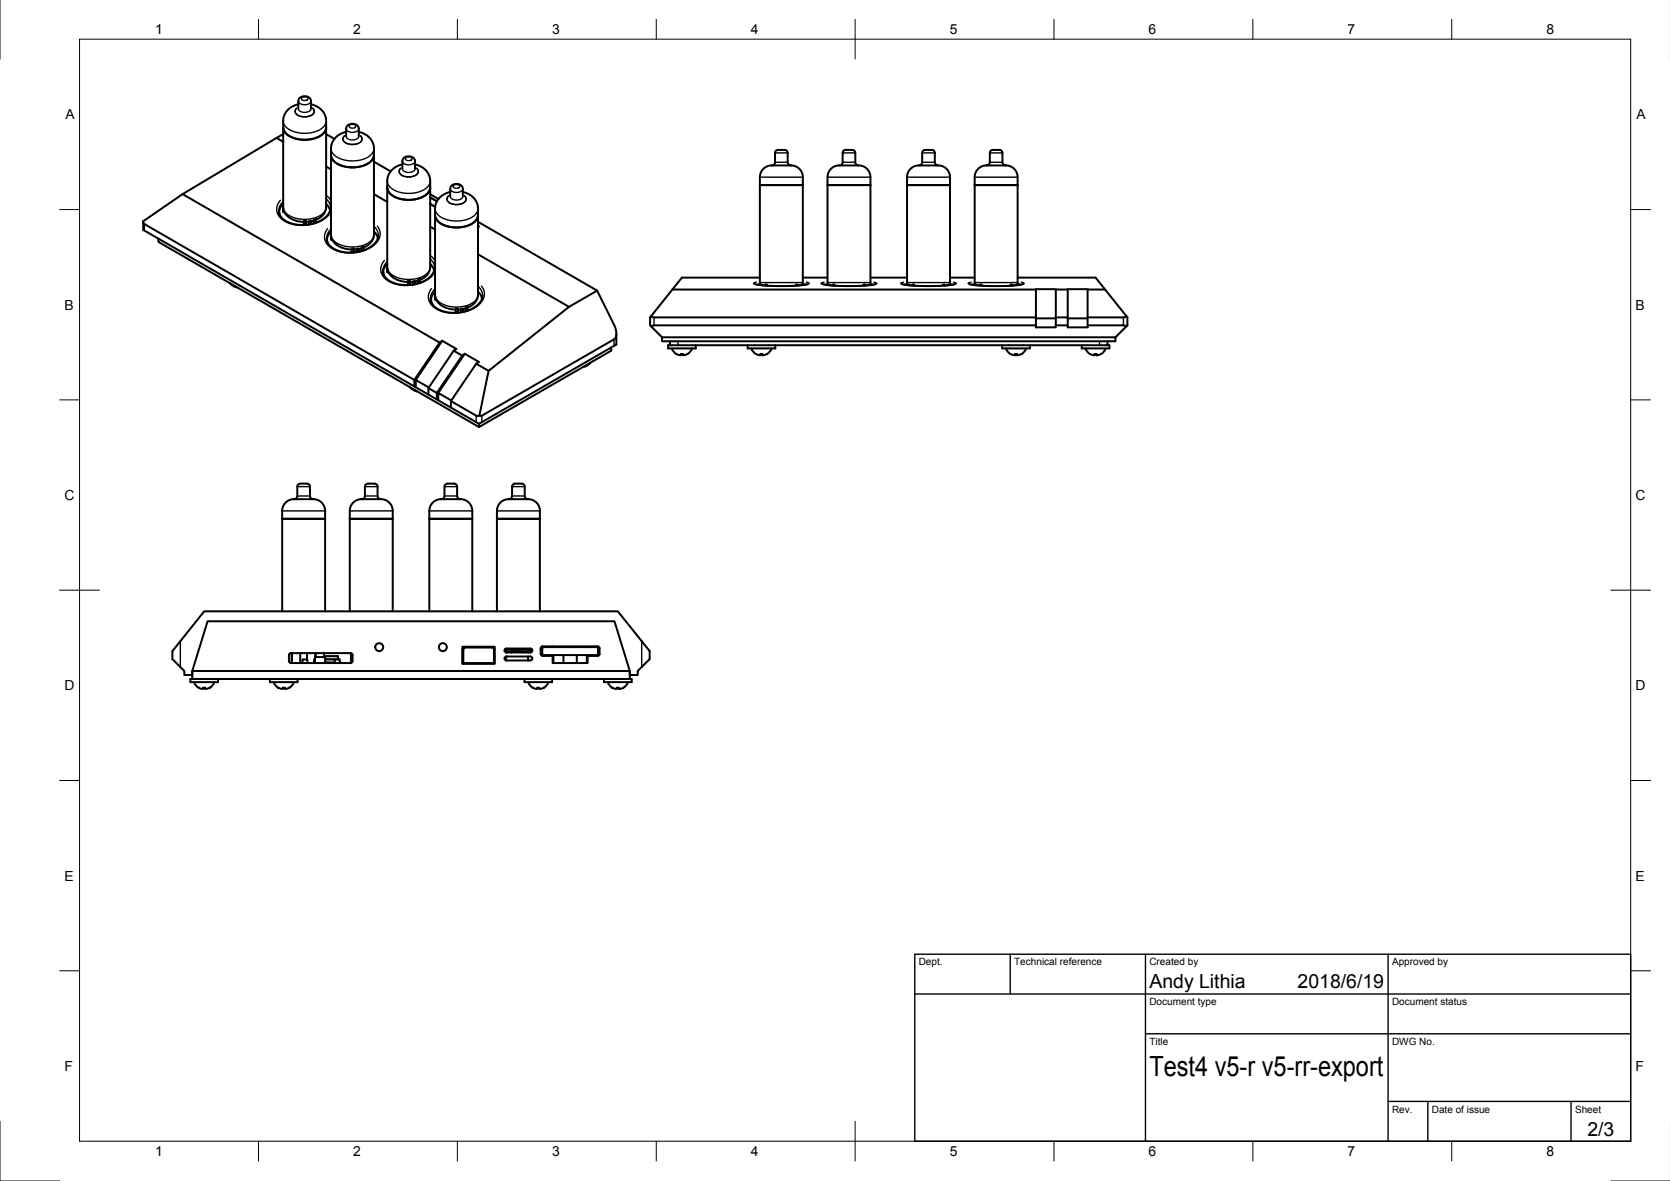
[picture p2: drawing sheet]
<svg xmlns="http://www.w3.org/2000/svg" width="420mm" height="297mm" viewBox="0 0 420 297" stroke-linecap="round" stroke-linejoin="round" font-family="sans-serif">
<!-- layer: S -->
<g fill="none" stroke="#000" stroke-width=".5">
<path d="M69.6 34.7l-23.7 14.1M69.6 34.7l1.6 1M71.2 33.7l-1.6 1M71.2 32a3.3 3.3 0 0 0 2.7 2.7 7.3 7.3 0 0 0 7.8-1.6l.4-1.1M75.1 27.3l.1-2.4 .5-.5 .9-.2 1 .2 .5 .5 .1 2.4M75.1 26.2l-1.4 .5-1.2 .9-.8 1-.4 1.3-.1 22.3 .5 1.4 1.1 1.1 1.6 .8 2 .3M78.2 26.2l1.4 .5 1.2 .9 .8 1 .4 1.3 .1 22.2a3.7 3.7 0 0 1-2.7 3.2M82.1 33.7l2 1.2M83.3 39a3.3 3.3 0 0 0 2.7 2.7 7.3 7.3 0 0 0 7.7-1.6l.4-1.1M87.1 34.3l.1-2.4 .6-.6 .8-.2 .9 .2 .6 .6 .2 2.4M87.1 33.2l-1.5 .5-1.1 .8-.8 1.2-.4 1.2v22.2l.4 1.4 1.1 1.2 1.7 .7 2 .4M90.3 33.2l1.5 .5 1 .8 .8 1.1 .4 1.2 .1 22.2a3.7 3.7 0 0 1-2.6 3.2"/>
<path d="M36 55.8v2l68.2 39.4M45.9 48.8l-9.9 6.8 .1 .6 68.1 39.4M45.9 48.8l64.7 37.4M70.2 53.3v.4M71.2 52.4v.8l.4 .2M71.2 51.3a2.47 2.47 0 0 0-.8 2.8M71.3 52.3v.2M76.9 55.5h-.4M77 55.7v.6l-.3 .1-.3-.1v-.6M78.2 55.6v.5l-.3 .1-.2-.1v-.4l-.7 .1M79 55.2l.4-.1v.9h-.4l-.1-.5-.7 .2M82.1 41.9l1.2 .7"/>
<path d="M82.1 51.3l.7 1 .2 .7M83.2 52.2l-.6 1.6-1.3 1.3-2.1 1-2.4 .5-2.6-.2-2.1-.7-1.5-1.2-.5-1.5M83.2 59.4v.8l.4 .1M83.3 58.2a2.47 2.47 0 0 0-.9 2.8M83.3 59.3v.2M94.1 40.7l4.2 2.4M94.1 48.8l3.3 2M94.1 58.2l.7 1 .3 .7M95.2 59.2l-.5 1.5-1.5 1.4-2 .9-2.4 .5-2.4-.1-2.2-.7-1.5-1.2-.4-.7-.1-.8M97.4 47.2a3.3 3.3 0 0 0 2.7 2.6 7.3 7.3 0 0 0 7.8-1.6l.3-1M101.2 42.5l.2-2.4 .5-.6 .9-.2 .9 .2 .6 .6 .1 2.4M101.2 41.3l-1.3 .5-1.2 .9-.8 1-.4 1.3-.1 22.3 .5 1.4 1.1 1.1 1.6 .8 2 .3"/>
<path d="M104.4 41.3l1.4 .5 1.2 .9 .8 1 .4 1.3v22.2a3.7 3.7 0 0 1-2.6 3.2M108.2 51.3l1.3 .7M108.2 49.7l1.7 .9M108.2 48.8l2.1 1.2M108.2 57l1.3 .7M109.5 54.1a3.3 3.3 0 0 0 2.6 2.7 7.3 7.3 0 0 0 7.8-1.6l.4-1.1M113.3 49.4l.1-2.4 .5-.5 .9-.2 .9 .1 .6 .6 .1 2.4M113.3 48.3l-1.5 .5-1.1 .8-.8 1.2-.4 1.2v22.2l.4 1.4 1.1 1.2 1.7 .8 2 .3M116.4 48.3l1.5 .5 1.1 .8 .8 1 .4 1.3 .1 22.2a3.7 3.7 0 0 1-2.6 3.3M120.3 55.8l29.9 17.3 4.4 8.9 .5 1.8a1.65 1.65 0 0 1-.6 1.6l-33.3 19.2-.6-.1M120.3 56.6l.1 .5-.1 .2M191.2 46.6h10.8"/>
<path d="M194.2 41.6a.8 .8 0 0 0 .8-.8v-2.3a.84 .84 0 0 1 .9-.8h1.5a.78 .78 0 0 1 .8 .8v2.3a.8 .8 0 0 0 .8 .8M208.2 46.6h10.8M211.2 41.6a.8 .8 0 0 0 .8-.8v-2.3a.84 .84 0 0 1 .9-.8h1.5a.75 .75 0 0 1 .8 .8v2.3a.8 .8 0 0 0 .8 .8M228.2 46.6h10.8M231.2 41.6a.8 .8 0 0 0 .8-.8v-2.3a.84 .84 0 0 1 .9-.8h1.5a.75 .75 0 0 1 .8 .8v2.3a.8 .8 0 0 0 .8 .8M245.2 46.6h10.8M248.2 41.6a.8 .8 0 0 0 .8-.8v-2.3a.84 .84 0 0 1 1-.8h1.4a.75 .75 0 0 1 .8 .8v2.3a.8 .8 0 0 0 .8 .8M39.9 60v.8l80.6 46.6M57.9 71.2l.5 .6 1.4 .5M82.3 60.2v.4M89 62.5h-.5M89 62.6v.6l-.3 .2-.2-.2v-.6"/>
<path d="M90.2 62.5v.5l-.2 .2-.3-.2v-.3h-.7M90.9 62.4l-.7 .2M91.1 62.2l.4-.2-.1 .9h-.4l-.1-.5M96.4 68.4v.4M97.4 67.5v.9l.4 .1M97.4 66.4a2.47 2.47 0 0 0-.8 2.8M97.4 67.5l.1 .1M103.1 70.6h-.4M103.2 70.8v.6l-.3 .1-.3-.1v-.6M103.9 70.9h-.7M104.4 70.7v.5l-.3 .1-.2-.1v-.4M105.1 70.6l-.7 .2"/>
<path d="M105.2 70.3l.4-.1-.1 .9h-.3l-.1-.5M108.2 66.4l.8 1 .2 .7M108.5 75.3v.6M109.3 67.4l-.5 1.5-1.3 1.3-2.1 1-2.4 .5-2.4-.1-2.4-.8-1.4-1.2-.5-1.5M109.4 74.5v.8l.4 .2M109.5 73.4a2.42 2.42 0 0 0-.7 3.2M109.5 74.4v.2M115.2 77.6h-.5M115.2 77.7v.6l-.3 .2-.2-.2v-.5M116.4 77.7v.4l-.2 .2-.3-.2v-.3l-.7 .1M117.7 77.1l-.4 .2M117.7 77.2l-.1 .9h-.4l-.1-.6-.7 .2"/>
<path d="M120.3 64l22.9 13.2M120.3 73.4l.8 1 .2 .8M121.4 74.3l-.4 1.5-1.4 1.4-2.2 1-2.4 .4-2.4-.1-2.2-.7-1.6-1.2-.4-.7-.1-.8M143.2 77.2l-20.3 16.1-3.1-1.8M150.2 73.1l-7 4.1M189.9 71.5l2.4 .3 4.1 .2 4.4-.2 2.4-.3M191.2 69.8h-19.6l-7.8 9.7M191.5 71.6l-.2 .1-.1-.6v-26.5a3.2 3.2 0 0 1 3.4-3h4.1a3.1 3.1 0 0 1 3.3 3v26.5l-.2 .6-.2-.1M192 71.7v.1M192.9 71.6h-.3v.2M200.2 71.6h.4v.2M201.2 71.7v.1"/>
<path d="M202 69.8h6.2M206.9 71.5l2.4 .3 4.1 .2 4.4-.2 2.5-.3M208.5 71.6l-.1 .1M209 71.7v.1M210 71.6h-.4v.2M217.2 71.6h.4v.2M218.2 71.7v.1M218.6 71.6l.3 .1 .1-.6v-26.5a3.2 3.2 0 0 0-3.4-3h-4.2a3.1 3.1 0 0 0-3.2 3v26.5l.1 .6M219 69.8h9.2M227 71.5l2.4 .3 4.1 .2 4.4-.2 2.4-.3M228.6 71.6l-.2 .1-.2-.6v-26.5a3.2 3.2 0 0 1 3.4-3h4.2a3.1 3.1 0 0 1 3.2 3v26.5l-.1 .6M229 71.7v.1"/>
<path d="M230 71.6h-.4v.2M237.3 71.6h.3v.2M238.2 71.7v.1M238.7 71.6l.2 .1M239 69.8h6.2M243.9 71.5l2.4 .3 4 .2 4.6-.2 2.4-.3M246 71.7v.1M247 71.6h-.4v.2M254.3 71.6h.3v.2M255.2 71.7v.1M256 71.1v-26.5a3.2 3.2 0 0 0-3.4-3h-4.1a3.1 3.1 0 0 0-3.3 3v26.5l.2 .6 .2-.1M256 69.8h19.6l2.4 3h-108.8"/>
<path d="M256 71.1l-.1 .6-.2-.1M260.6 79.8h-96.4a.34 .34 0 0 0-.3-.2 .34 .34 0 0 0-.3 .2v2a.4 .4 0 0 0 .7 .1l96.3-.1M260.6 79.8v2.5h5v-.5M260.6 72.8v7M265.6 72.8v7M268.6 72.8v7h-3v2h3v.5h5v-9.5M268.6 79.8v2M278 72.8l5.4 6.7M283.4 79.5l.2 .3v2a.4 .4 0 0 1-.7 .1l-9.3-.1M283.4 79.5l-.8 .3h-9M103.1 97.4l.6 .5 1.4 .6M104.2 95.6v1.6l.4 .2v-1.8l3.3 1.9"/>
<path d="M104.6 97.4l3.2 1.8M109.9 98.8v1.7l.4 .2v-1.9l3.2 1.9M110.6 86.2l-6.4 9.4M111.3 85.7l-6.7 9.9M111.3 85.7l3.5 2.1-.7 .4M111.3 85.7l-.7 .5M114.1 88.2l-6.3 9.4M114.1 88.2l2.2 1.2M116.3 89.4l-6.4 9.4-2.1-1.2v1.6l2.1 1.3M116.9 89l-6.6 9.8M116.9 89l3.6 2-.7 .5M116.9 89l-.6 .4"/>
<path d="M119.8 91.5l-6.4 9.4v1.6M122.9 93.3l-2.3 11.2M148.5 91.3l-1 .7-.9 .4M153.8 87.4v.8l-33.3 19.2M155.1 83.9v2.7l-33.9 19.6a.79 .79 0 0 1-1.4 0l-9.5-5.5M163.9 82.1l2.7 2.7M166.6 84.8h114v1h-114zM168.6 86.8h-.5v.8h6.9v-.8M168.6 85.8v1h110v-1M169 87.6l.4 .7 .8 .7M170.2 89h.1M170.2 89a.82 .82 0 0 0 1.1 .2 .28 .28 0 0 1 .4-.3 .28 .28 0 0 1 .1 .5l1.1-.4"/>
<path d="M172.9 89h.1M174.1 87.6l-.6 1-.6 .4M188.1 86.8v.8h7v-.8M189 87.6l.4 .7 .8 .7M190.2 89h.1M193 89h.1M193 89a.82 .82 0 0 1-1.2 .2 .28 .28 0 0 0-.3-.3 .28 .28 0 0 0-.2 .5l-1.1-.4M194.1 87.6l-.5 1-.6 .4M252.1 86.8v.8h7v-.8M253.1 87.6l.3 .7 .8 .7M254.2 89h.1M257 89h.1"/>
<path d="M257 89a.82 .82 0 0 1-1.1 .2 .28 .28 0 0 0-.4-.3 .28 .28 0 0 0-.1 .5l-1.2-.4M258.2 87.6l-.6 1-.6 .4M260.6 80.1h5M268.6 80.1h5M272.2 86.8v.8h6.9v-.8h-.5M273.1 87.6l.3 .7 .9 .7M274.3 89h.1M277 89h.1M277 89a.82 .82 0 0 1-1.1 .2 .28 .28 0 0 0-.4-.3 .28 .28 0 0 0-.1 .5l-1.1-.4M278.2 87.6l-.6 1-.6 .4M283.3 82.1l-2.7 2.7M113.4 100.9l6.5 3.7 .7-.1"/>
<path d="M120.5 106.6v.8M71 130.5h10.8M74 125.5a.8 .8 0 0 0 .8-.8v-2.3a.84 .84 0 0 1 .9-.8h1.5a.75 .75 0 0 1 .8 .8v2.3a.8 .8 0 0 0 .8 .8M88 130.5h10.8M91 125.5a.8 .8 0 0 0 .8-.8v-2.3a.84 .84 0 0 1 .9-.8h1.5a.75 .75 0 0 1 .8 .8v2.3a.8 .8 0 0 0 .8 .8M108 130.5h10.8M111 125.5a.8 .8 0 0 0 .8-.8v-2.3a.84 .84 0 0 1 .9-.8h1.5a.75 .75 0 0 1 .8 .8v2.3a.8 .8 0 0 0 .8 .8M125 130.5h10.8M128 125.5a.8 .8 0 0 0 .8-.8v-2.3a.84 .84 0 0 1 1-.8h1.4a.75 .75 0 0 1 .8 .8v2.3a.8 .8 0 0 0 .8 .8M51.4 153.8h104l8 10v2l-3 3v1h-2v-1l-3.8-12.5h-102.4l-3.8 12.5v1h-2v-1l-3-3v-2zM71 153.8v-25.3a3.2 3.2 0 0 1 3.4-3h4.1a3.1 3.1 0 0 1 3.3 3v25.3M88 153.8v-25.3a3.2 3.2 0 0 1 3.4-3h4.2a3.1 3.1 0 0 1 3.2 3v25.3"/>
<path d="M108 153.8v-25.3a3.2 3.2 0 0 1 3.4-3h4.2a3.1 3.1 0 0 1 3.2 3v25.3M125 153.8v-25.3a3.2 3.2 0 0 1 3.4-3h4.2a3.1 3.1 0 0 1 3.2 3v25.3M48.4 170.8h-.5v.8h7v-.8M48.4 168.8h110v2h-110zM48.8 171.6l.4 .6 .8 .8M50 173h.1M50 173a.82 .82 0 0 0 1.1 .2 .28 .28 0 0 1 .4-.3 .28 .28 0 0 1 .1 .4l1.2-.3M52.8 173h.1M53.9 171.6l-.3 .6-.8 .8M67.9 170.8v.8h7v-.8M68.8 171.6l.4 .6 .8 .8M70 173a.82 .82 0 0 0 1.1 .2 .28 .28 0 0 1 .4-.3 .28 .28 0 0 1 .1 .4l1.2-.3"/>
<path d="M70 173h.1M72.8 164.5l.4-.2h15h.3l.2 .5v1.5l-.1 .2-.4 .3h-15l-.4-.3-.1-.2zM72.8 173h.1M73.4 164.3v2.5M73.9 171.6l-.3 .6-.8 .8M75.5 164.3v2.5M76.1 166.8v-.9h1.3v.9M77.2 164.3v1.6M79.3 165.9h-.3v.9M79.4 164.3v1M81.5 165l3.5 .1M81.5 164.3v1"/>
<path d="M82.1 166.7v.1M82.2 166.7v.1M84 166.7v.1M84.1 166.7v.1M84.2 166.8v-.9h1.3v.9M84.2 166.7l-2.4 .1v-1.5h-2.5v1.5M85 165.8h.1M85 165.1l.1 .7M85.1 165.8l.2 .1M85.1 165.8v.1M85.5 166.7l.6 .1M88.3 164.3v2.5"/>
<path d="M116.4 162.7h8.1v4.3h-8.1zM116.4 163.3v3.5M116.6 166.8v-3.4v-.3l.5-.2h6.9l.3 .5v3.4M116.6 163.3h-.2v3.5h8.1M124.3 163.3h.2M124.3 165h.2M124.3 166.7h.2M126.9 163.8h.4M127 165.4l.4-.3h6a.5 .5 0 0 1 .5 .5 .5 .5 0 0 1-.5 .5h-6a.5 .5 0 0 1-.4-.7zM127 163.4l.4-.3h6a.5 .5 0 0 1 .5 .5 .5 .5 0 0 1-.5 .5h-6a.5 .5 0 0 1-.4-.7zM127.1 163.3h6.7M127.3 163.8h5.5v.3"/>
<path d="M127.3 163.8v.3M127.3 165.1v1M127.4 163.3v.5M127.5 163.3v.5M128.6 164.1v-.1h3v.1M129.6 163.3v.5M131.3 163.3v.5M132 170.8v.8h6.9v-.8M132.8 163.8h1.1M132.8 165.1v1M132.9 171.6l.6 .9 .6 .5M133.4 163.3v.5"/>
<path d="M134.1 173a.82 .82 0 0 0 1.1 .2 .28 .28 0 0 1 .3-.3 .28 .28 0 0 1 .2 .4l1.1-.3M134.1 173h.1M136 163.3h.4M136.4 162.8h14v2h-14zM136.8 173h.1M138 171.6l-.6 .9-.6 .5M138.3 164.8v.2M138.9 162.6v.2M139.2 164.8v2M141.8 164.8v2h3.3M141.8 166.8h-2.8v-1.8l-2.7-.1-.3-.4 .1-1.7 .4-.2h13.8l.5 .2v1.7l-.2 .4-2.8 .1v1.8h-2.7M145.1 164.8v2"/>
<path d="M147.6 164.8v2M148.5 164.8v.2M152 170.8v.8h6.9v-.8h-.5M152.9 171.6l.6 .9 .6 .5M154.1 173a.82 .82 0 0 0 1.1 .2 .28 .28 0 0 1 .3-.3 .28 .28 0 0 1 .2 .4l1.1-.3M154.1 173h.1M156.8 173h.1M158 171.6l-.6 .9-.6 .5"/>
<circle cx="95.4" cy="162.8" r="1"/>
<circle cx="111.4" cy="162.8" r="1"/>
</g>
<g fill="none" stroke="#000" stroke-width=".35">
<path d="M71.3 30.9a5.3 5.3 0 0 0 5.4 2.6 5.3 5.3 0 0 0 5.3-2.6M74.7 27.2a1.05 1.05 0 0 0-.5 1 1.05 1.05 0 0 0 .8 .9 3.4 3.4 0 0 0 4-.6 .95 .95 0 0 0-.4-1.3M74.7 27.2a1.16 1.16 0 0 0-.3 1.3 1.16 1.16 0 0 0 1.2 .7l1.1 .2a2.14 2.14 0 0 0 2.3-1.4l-.4-.8M75.1 25.6a1.98 1.98 0 0 0 3.1 0M75.1 27.5a1.98 1.98 0 0 0 3.1 0M75.9 24.6l.4-.2h.7l.5 .4a.97 .97 0 0 1-1.7 0zM83.3 37.8a5.3 5.3 0 0 0 5.4 2.7 5.3 5.3 0 0 0 5.3-2.7M86.7 34.1a1.05 1.05 0 0 0-.4 1.1 1.05 1.05 0 0 0 .7 .8 3.4 3.4 0 0 0 4-.6 .95 .95 0 0 0-.3-1.3M86.7 34.2a1.16 1.16 0 0 0-.3 1.3 1.16 1.16 0 0 0 1.2 .7l1.1 .1a2.14 2.14 0 0 0 2.4-1.4l-.5-.7M87.1 32.5a1.98 1.98 0 0 0 3.1 0M87.1 34.4a1.98 1.98 0 0 0 3.1 0M87.9 31.6l.5-.3h.6l.5 .5a.97 .97 0 0 1-1.7 0z"/>
<path d="M102.1 39.7l.4-.2h.6l.6 .4a.97 .97 0 0 1-1.7 0zM195 38.5h3.2M212 38.5h3.2M232 38.5h3.2M249.1 38.5h3.1M36.3 56.4v1.5M70.5 50.4a3.3 3.3 0 0 0 1.6 5.5l1.3 .5 1.5 .2 3-.1 2.8-.9 1.2-.7 .9-.9M71.1 50.8a3.4 3.4 0 0 0-1 2.1M71.3 52.5a5.3 5.3 0 0 0 5.4 2.7 5.3 5.3 0 0 0 5.3-2.7M77 55.7l-.1-.2h-.4l-.1 .2M78.2 55.6l-.2-.1-.3 .2M79.4 55.1h.1"/>
<path d="M79.4 55.1l-.5 .4M82.1 49.2l1.1 1.2M82.2 50.1a2.98 2.98 0 0 1 .9 2M83.2 57.7a3.4 3.4 0 0 0-1 2.1M83.3 59.5a5.3 5.3 0 0 0 5.4 2.6 5.3 5.3 0 0 0 5.3-2.6M94.2 57a2.98 2.98 0 0 1 1 2.1M94.9 56.9a3.5 3.5 0 0 1-1.4 5.2l-1.9 .9-2.2 .6h-2.1l-2.1-.4a4 4 0 0 1-3.5-4.2l.7-1.5M97.5 46a5.3 5.3 0 0 0 5.3 2.6 5.3 5.3 0 0 0 5.4-2.6M100.8 42.3a1.05 1.05 0 0 0-.4 1 1.05 1.05 0 0 0 .8 .9 3.4 3.4 0 0 0 3.9-.6 .95 .95 0 0 0-.3-1.3M100.9 42.3a1.16 1.16 0 0 0-.3 1.3 1.16 1.16 0 0 0 1.1 .7l1.1 .2a2.14 2.14 0 0 0 2.4-1.4l-.4-.8M101.3 40.7a1.98 1.98 0 0 0 3.1 0M101.3 42.6a1.98 1.98 0 0 0 3.1 0"/>
<path d="M109.5 53a5.3 5.3 0 0 0 5.4 2.6 5.3 5.3 0 0 0 5.3-2.6M112.9 49.2a1.05 1.05 0 0 0-.5 1.1 1.05 1.05 0 0 0 .8 .8 3.4 3.4 0 0 0 4-.6 .95 .95 0 0 0-.3-1.3M112.9 49.3a1.16 1.16 0 0 0-.3 1.3 1.16 1.16 0 0 0 1.2 .7l1.1 .1a2.14 2.14 0 0 0 2.3-1.4l-.4-.7M113.3 47.6a1.98 1.98 0 0 0 3.1 0M113.3 49.5a1.98 1.98 0 0 0 3.1 0M114.1 46.7l.4-.3h.7l.5 .5a.97 .97 0 0 1-1.7 0zM191.2 44.6h10.7M195 40.8h3.2M208.3 44.6h10.6M212 40.8h3.2M228.3 44.6h10.6M232 40.8h3.2"/>
<path d="M245.3 44.6h10.7M249.1 40.8h3.1M89 62.6v-.1h-.5v.1M90.2 62.5l-.2-.1-.3 .3M91.5 62h.1M91.5 62l-.6 .4M96.7 65.5a3.3 3.3 0 0 0 1.6 5.5l1.3 .5 1.5 .3 3-.2 2.7-.8 1.3-.8 .9-.9M97.3 65.9a3.4 3.4 0 0 0-1 2.1M97.5 67.7a5.3 5.3 0 0 0 5.3 2.6 5.3 5.3 0 0 0 5.4-2.6M103.2 70.8l-.1-.2h-.4l-.1 .2M104.4 70.7l-.2-.1-.3 .2M105.6 70.2h.1"/>
<path d="M105.6 70.2l-.5 .4M108.3 64.3l1.1 1.2M108.3 65.2a2.98 2.98 0 0 1 1 2M109.3 72.8a3.5 3.5 0 0 0-1 2.2M109.5 74.6a5.3 5.3 0 0 0 5.4 2.6 5.3 5.3 0 0 0 5.3-2.6M115.2 77.7v-.1h-.5v.2M116.4 77.7l-.2-.1-.3 .2M117.7 77.2l-.4 .1-.2 .2M120.4 72.1a3 3 0 0 1 1 2.1M121.1 72a3.5 3.5 0 0 1-1.4 5.2l-1.7 .9-2.2 .6-2.3 .1-2.2-.4a4 4 0 0 1-3.5-4.4l.8-1.4M164.6 79.9v1.8M190.3 71h-.2a.32 .32 0 0 0-.3 0 .32 .32 0 0 0-.2 .4l1.9 .3 4 .2h4.3l3.2-.4a.32 .32 0 0 0 .4 0 .32 .32 0 0 0 .1-.3l-.7-.2"/>
<path d="M191.2 71.4l-.8 .2M191.2 71.1h10.7M191.5 71.6l.1 .2M192 71.7l.2 .1M192.9 71.6l.2 .3M200.2 71.6l-.1 .3M201.2 71.7l-.2 .1M201.6 71.6v.2M202 71.4l.8 .2M207.3 71h-.2a.32 .32 0 0 0-.3 0 .32 .32 0 0 0-.1 .4l1.8 .3 4.1 .2h4.2l3.3-.4a.32 .32 0 0 0 .3 0 .32 .32 0 0 0 .1-.3l-.6-.2M208.2 71.4l-.8 .2M208.3 71.1h10.6"/>
<path d="M208.5 71.6l.1 .2M209 71.7l.2 .1M210 71.6l.1 .3M217.2 71.6l-.1 .3M218.2 71.7l-.2 .1M218.6 71.6v.2M219 71.4l.8 .2M227.3 71h-.1a.32 .32 0 0 0-.4 0 .32 .32 0 0 0-.1 .4l1.8 .3 4.1 .2h4.2l3.3-.4a.32 .32 0 0 0 .3 0 .32 .32 0 0 0 .2-.3l-.7-.2M228.2 71.4l-.8 .2M228.3 71.1h10.6M228.6 71.6v.2M229 71.7l.2 .1"/>
<path d="M230 71.6l.1 .3M237.3 71.6l-.2 .3M238.2 71.7l-.2 .1M238.7 71.6l-.1 .2M239 71.4l.8 .2M244.3 71h-.2a.34 .34 0 0 0-.3 0 .34 .34 0 0 0-.2 .4l2.1 .4 4.1 .2 4.1-.1 3.2-.4a.31 .31 0 0 0 .4 0 .31 .31 0 0 0 .1-.3l-.7-.2M245.2 71.4l-.8 .2M245.3 71.1h10.7M245.6 71.6l.1 .2M246 71.7l.2 .1M247 71.6l.1 .3M254.3 71.6l-.2 .3"/>
<path d="M255.2 71.7l-.2 .1M255.7 71.6l-.1 .2M256.1 71.4l.8 .2M282.6 79.9v1.8M154.5 85.4v1.5M170.6 85.9v.9M276.6 85.9v.9M119.8 104.6v1.5M121.2 104.6v1.5M71.1 128.5h10.6M74.8 122.4h3.2M74.8 124.7h3.2"/>
<path d="M88.1 128.5h10.6M91.8 122.4h3.2M91.8 124.7h3.2M108.1 128.5h10.7M111.8 122.4h3.2M111.8 124.7h3.2M125.1 128.5h10.7M128.9 122.4h3.1M128.9 124.7h3.1M45.4 161.6v5.8M81.7 165.1h3M81.9 165.9h2.2"/>
<path d="M81.9 166.6h2.2M82 165.8h2.8M84.9 165l.1 .1M84.9 165.1l.1 .7M85.1 165.8l-.1 .1M85.1 165.8v.1M124.3 165.1h.2M124.3 165.8h.2M124.3 165.9h.2M124.3 166.6h.2M130.4 163.1v.2M149.9 162.6v.2"/>
<path d="M149.9 164.8v.2M161.4 161.6v5.8"/>
</g>
<!-- layer: Border -->
<g fill="none" stroke="#000" stroke-width=".25">
<path d="M0 -.1v15M20 9.9h390.3v277.1h-390.3zM65 4.8v5.1M115.1 4.8v5.1M165.1 4.8v5.1M215.1 4.8v10.1M265.2 4.8v5.1M315.2 4.8v5.1M365.2 4.8v5.1M15 52.7h5M410.3 52.7h5M15 100.6h5"/>
<path d="M410.3 100.6h5M15 148.4h10M405.3 148.4h10M15 196.3h5M410.3 196.3h5M15 244.2h5M410.3 244.2h5M0 282v15h15M65 287v5M115.1 287v5M165.1 287v5M215.1 282v10"/>
<path d="M265.2 287v5M315.2 287v5M365.2 287v5M405.3 297h14.9"/>
</g>
<!-- layer: TitleBlock -->
<path d="M230.2 240h180.1v47h-180.1zM230.2 250h180.1M254.2 240v10M288.2 240v47M349.2 240v47M288.2 260h122.1M349.2 277h61.1M359.2 277v10M395.3 277v10" fill="none" stroke="#000" stroke-width=".35"/>
<text font-size="7" x="289.2" y="270.5">Test4 v5-r v5-rr-export</text>
<g font-size="4.9">
<text x="289.2" y="248.5">Andy Lithia</text>
<text x="326.5" y="248.5">2018/6/19</text>
<text x="399.4" y="285.7">2/3</text>
</g>
<g font-size="3.5">
<text x="39" y="8.6">1</text>
<text x="88.9" y="8.6">2</text>
<text x="138.9" y="8.6">3</text>
<text x="188.9" y="8.6">4</text>
<text x="239" y="8.6">5</text>
<text x="288.9" y="8.6">6</text>
<text x="339" y="8.6">7</text>
<text x="389.1" y="8.6">8</text>
<text x="16.4" y="30">A</text>
<text x="411.7" y="30">A</text>
<text x="16.2" y="77.9">B</text>
<text x="411.5" y="77.9">B</text>
<text x="16.3" y="125.8">C</text>
<text x="411.5" y="125.8">C</text>
<text x="16.2" y="173.6">D</text>
<text x="411.5" y="173.6">D</text>
<text x="16.3" y="221.5">E</text>
<text x="411.5" y="221.5">E</text>
<text x="16.3" y="269.4">F</text>
<text x="411.5" y="269.4">F</text>
<text x="39" y="290.8">1</text>
<text x="88.9" y="290.8">2</text>
<text x="138.9" y="290.8">3</text>
<text x="188.9" y="290.8">4</text>
<text x="239" y="290.8">5</text>
<text x="288.9" y="290.8">6</text>
<text x="339" y="290.8">7</text>
<text x="389.1" y="290.8">8</text>
</g>
<g font-size="2.5">
<text x="231.2" y="242.8">Dept.</text>
<text x="255.2" y="242.8">Technical reference</text>
<text x="289.2" y="242.8">Created by</text>
<text x="350.2" y="242.8">Approved by</text>
<text x="289.2" y="252.8">Document type</text>
<text x="350.2" y="252.8">Document status</text>
<text x="289.2" y="262.8">Title</text>
<text x="350.2" y="262.8">DWG No.</text>
<text x="350.2" y="279.8">Rev.</text>
<text x="360.2" y="279.8">Date of issue</text>
<text x="396.3" y="279.8">Sheet</text>
</g>
</svg>
